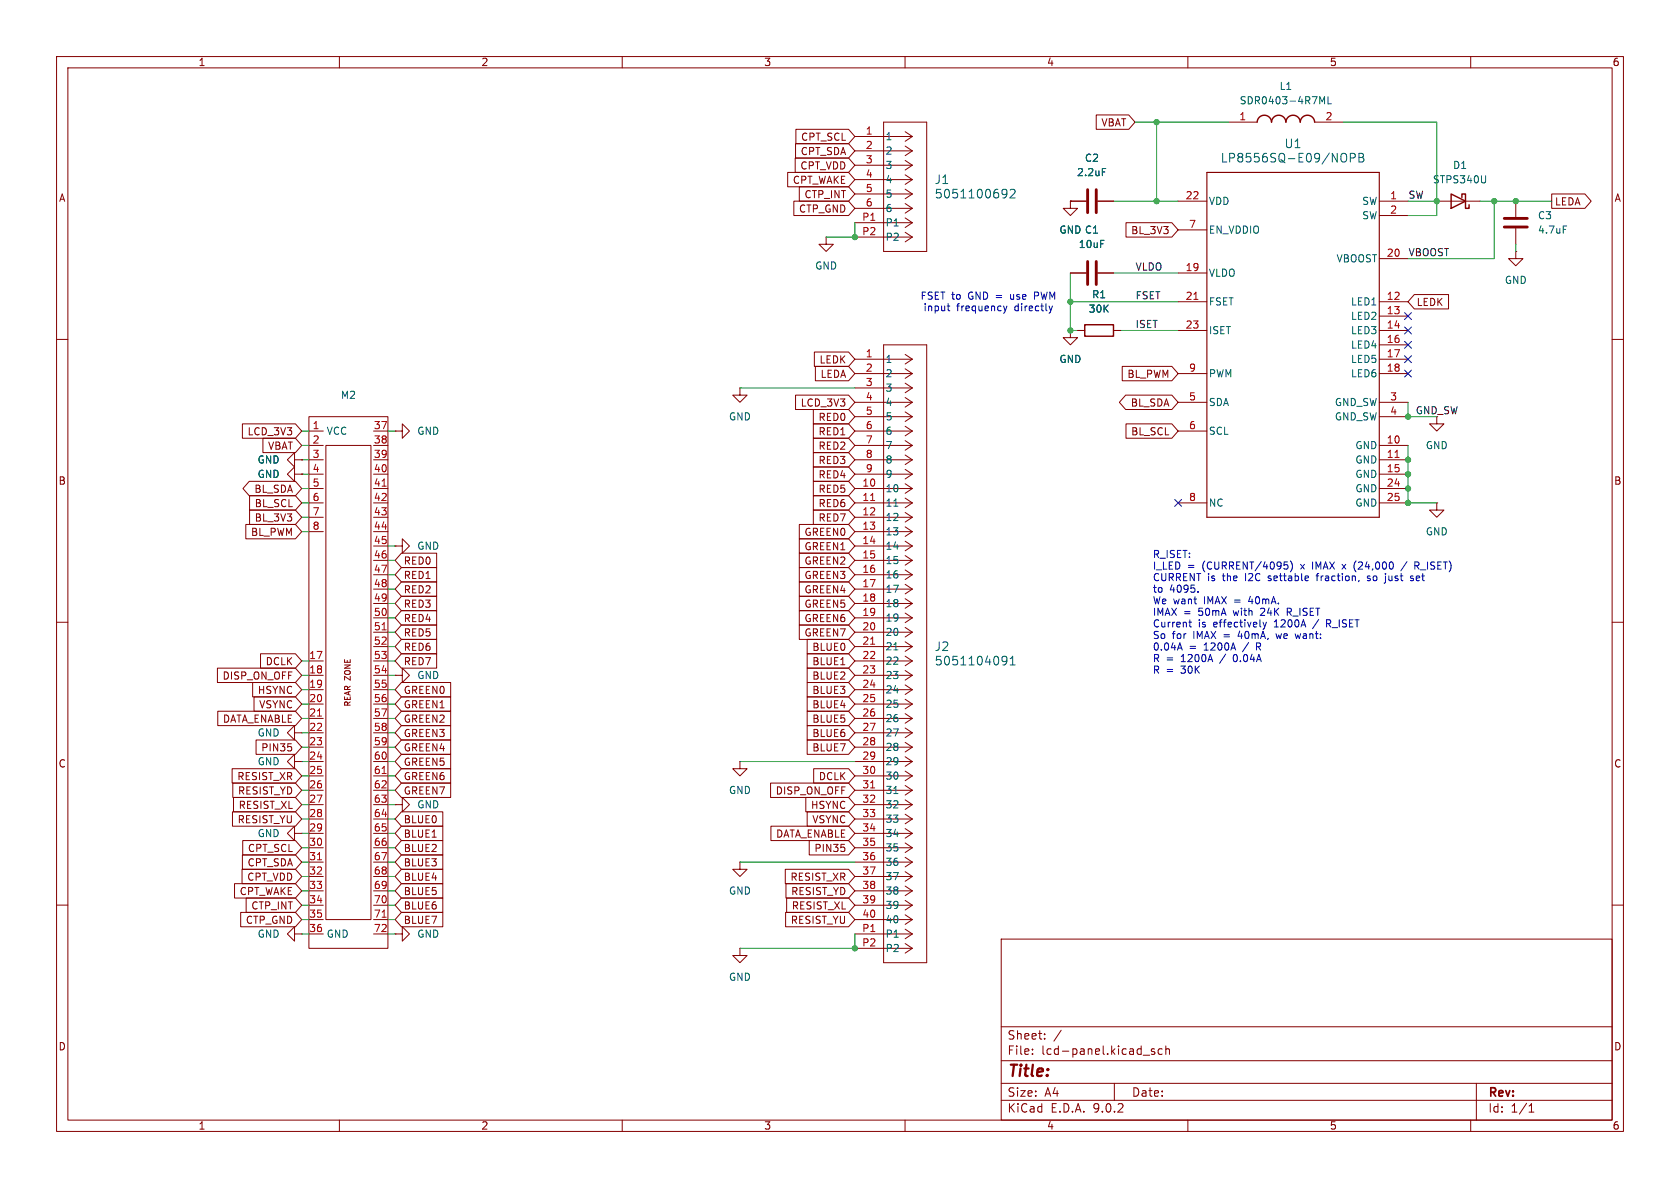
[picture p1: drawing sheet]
<svg xmlns="http://www.w3.org/2000/svg" width="297mm" height="210mm" viewBox="0 0 297 210" stroke-linecap="round" stroke-linejoin="round" font-family="sans-serif">
<g fill="none" stroke="#840000" stroke-width=".18">
<path d="M10 10h277v190h-277zM12 12h273v186h-273zM60 10v2M110 10v2M160 10v2M210 10v2M260 10v2M139.3 30.5h10.7l1.1 1.3-1.1 1.2h-10.7zM140.3 35.6h9.7l1.1 1.2-1.1 1.3h-9.7zM140.6 27.9h9.4l1.1 1.3-1.1 1.3h-9.4zM140.6 25.4h9.4l1.1 1.3-1.1 1.2h-9.4zM140.7 22.9h9.3l1.1 1.2-1.1 1.3h-9.3z"/>
<path d="M141.3 33h8.7l1.1 1.3-1.1 1.3h-8.7zM151.1 24.1h10.2M151.1 26.7h10.2M151.1 29.2h10.2M151.1 31.8h10.2M151.1 34.3h10.2M151.1 36.8h10.2M151.1 39.4h10.2M156.2 21.6h7.6v22.9h-7.6zM160 23.3l1.3 .8M160 25.8l1.3 .9M160 28.4l1.3 .8"/>
<path d="M160 30.9l1.3 .9M160 33.4l1.3 .9M160 36l1.3 .8M160 38.5l1.3 .9M161.3 24.1l-1.3 .9M161.3 26.7l-1.3 .8M161.3 29.2l-1.3 .9M161.3 31.8l-1.3 .8M161.3 34.3l-1.3 .8M161.3 36.8l-1.3 .9M161.3 39.4l-1.3 .8M189.2 35.6v1.2h1.3l-1.3 1.3-1.2-1.3h1.2"/>
<path d="M189.2 35.6h.1M189.2 35.6h2.8M193.8 20.3h5.7l1.2 1.3-1.2 1.3h-5.7zM194.1 35.6h2.7M199.1 39.4h8.1l1.1 1.2-1.1 1.3h-8.1zM208.3 35.6h5.1M217.2 21.6h5M232.4 21.6h5.1M243.8 35.6h5.1M243.8 38.1h5.1M254 35.6h7.6M268 35.6v2.8"/>
<path d="M274.3 34.3h5.9l1.1 1.3-1.1 1.2h-5.9zM146 41.9v1.3h1.3l-1.3 1.3-1.2-1.3h1.2M146 41.9h.1M151.1 41.9h10.2M160 41.1l1.3 .8M161.3 41.9l-1.3 .9M189.2 58.4v1.3h1.3l-1.3 1.3-1.2-1.3h1.2M189.2 58.4h.1M189.2 48.3h2.8M190.5 58.4h1.3M194.1 48.3h2.7M196.8 58.4h1.3"/>
<path d="M208.3 40.6h5.1M208.3 48.3h5.1M208.3 53.3h5.1M208.3 58.4h5.1M243.8 53.3h5.1M243.8 58.4h5.1M243.8 45.7h5.1M243.8 55.9h5.1M250 52.1h6.1v2.5h-6.1l-1.1-1.3zM268 44.5v1.2h1.2l-1.2 1.3-1.3-1.3h1.3M268 44.5h.1M268 40.4v2.8"/>
<path d="M10 60h2M42.9 74.9h9.3l1.1 1.3-1.1 1.3h-9.3zM46.5 77.5h5.7l1.1 1.2-1.1 1.3h-5.7zM54.6 73.7h14v93.9h-14zM54.6 76.2h2.5M54.6 78.7h2.5M57.6 78.7h8v83.9h-8zM66 76.2h2.6M66 78.7h2.6M69.8 76.2h1.3v-1.3l1.3 1.3-1.3 1.3v-1.3M69.8 76.2h.1M130.8 68.6v1.3h1.3l-1.3 1.2-1.3-1.2h1.3"/>
<path d="M130.8 68.6h.1M140.6 69.8h9.4l1.1 1.3-1.1 1.3h-9.4zM143.8 74.9h6.2l1.1 1.3-1.1 1.3h-6.2zM143.8 72.4h6.2l1.1 1.3-1.1 1.2h-6.2zM143.8 77.5h6.2l1.1 1.2-1.1 1.3h-6.2zM144 62.2h6l1.1 1.3-1.1 1.3h-6zM144.1 64.8h5.9l1.1 1.2-1.1 1.3h-5.9zM151.1 76.2h10.2M151.1 78.7h10.2M151.1 66h10.2M151.1 71.1h10.2M151.1 63.5h10.2"/>
<path d="M151.1 73.7h10.2M151.1 68.6h10.2M156.2 61h7.6v109.2h-7.6zM160 62.7l1.3 .8M160 65.2l1.3 .8M160 67.7l1.3 .9M160 70.3l1.3 .8M160 72.8l1.3 .9M160 75.4l1.3 .8M160 77.9l1.3 .8M161.3 63.5l-1.3 .8M161.3 66l-1.3 .9"/>
<path d="M161.3 68.6l-1.3 .8M161.3 71.1l-1.3 .9M161.3 73.7l-1.3 .8M161.3 76.2l-1.3 .8M161.3 78.7l-1.3 .9M198.4 64.8h8.8l1.1 1.2-1.1 1.3h-8.8zM199 69.8h8.2l1.1 1.3-1.1 1.3h-8.2l-1.1-1.3zM199.1 74.9h8.1l1.1 1.3-1.1 1.3h-8.1zM208.3 76.2h5.1M208.3 66h5.1M208.3 71.1h5.1M243.8 78.7h5.1"/>
<path d="M243.8 66h5.1M243.8 71.1h5.1M243.8 61h5.1M243.8 63.5h5.1M243.8 73.7h5.1M254 73.7v1.2h1.3l-1.3 1.3-1.3-1.3h1.3M285 60h2M43.5 92.7h8.7l1.1 1.3-1.1 1.3h-8.7zM44.1 85.1h8.1l1.1 1.3-1.1 1.2h-8.1l-1.2-1.2zM44.1 90.2h8.1l1.1 1.2-1.1 1.3h-8.1zM44.1 87.6h8.1l1.1 1.3-1.1 1.3h-8.1zM52.1 81.3v-1.3l-1.3 1.3 1.3 1.3v-1.3h1.2"/>
<path d="M52.1 83.8v-1.2l-1.3 1.2 1.3 1.3v-1.3h1.2M53.3 81.3h.1M53.3 83.8h.1M54.6 81.3h2.5M54.6 83.8h2.5M54.6 86.4h2.5M54.6 88.9h2.5M54.6 91.4h2.5M54.6 94h2.5M66 81.3h2.6M66 83.8h2.6M66 86.4h2.6"/>
<path d="M66 88.9h2.6M66 91.4h2.6M66 94h2.6M66 96.5h2.6M66 99.1h2.6M69.8 96.5h1.3v-1.2l1.3 1.2-1.3 1.3v-1.3M69.8 96.5h.1M71 97.8h6.2v2.5h-6.2l-1.2-1.2zM141.3 92.7h8.7l1.1 1.3-1.1 1.3h-8.7zM141.3 97.8h8.7l1.1 1.3-1.1 1.2h-8.7zM141.3 95.2h8.7l1.1 1.3-1.1 1.3h-8.7zM143.8 87.6h6.2l1.1 1.3-1.1 1.3h-6.2z"/>
<path d="M143.8 80h6.2l1.1 1.3-1.1 1.3h-6.2zM143.8 85.1h6.2l1.1 1.3-1.1 1.2h-6.2zM143.8 90.2h6.2l1.1 1.2-1.1 1.3h-6.2zM143.8 82.5h6.2l1.1 1.3-1.1 1.3h-6.2zM151.1 81.3h10.2M151.1 83.8h10.2M151.1 86.4h10.2M151.1 88.9h10.2M151.1 91.4h10.2M151.1 94h10.2M151.1 96.5h10.2M151.1 99.1h10.2"/>
<path d="M160 80.4l1.3 .9M160 83l1.3 .8M160 85.5l1.3 .9M160 88.1l1.3 .8M160 90.6l1.3 .8M160 93.1l1.3 .9M160 95.7l1.3 .8M160 98.2l1.3 .9M161.3 81.3l-1.3 .8M161.3 83.8l-1.3 .9M161.3 86.4l-1.3 .8M161.3 88.9l-1.3 .8"/>
<path d="M161.3 91.4l-1.3 .9M161.3 94l-1.3 .8M161.3 96.5l-1.3 .9M161.3 99.1l-1.3 .8M208.3 88.9h5.1M243.8 81.3h5.1M243.8 83.8h5.1M243.8 86.4h5.1M243.8 88.9h5.1M254 88.9v1.3h1.3l-1.3 1.2-1.3-1.2h1.3M254 88.9h.1M10 110h2"/>
<path d="M38.4 118.1h13.8l1.1 1.3-1.1 1.3h-13.8zM46.1 115.6h6.1l1.1 1.2-1.1 1.3h-6.1zM54.6 116.8h2.5M54.6 119.4h2.5M66 116.8h2.6M66 119.4h2.6M66 101.6h2.6M66 104.1h2.6M66 106.7h2.6M66 109.2h2.6M66 111.8h2.6M66 114.3h2.6"/>
<path d="M69.8 119.4h1.3v-1.3l1.3 1.3-1.3 1.3v-1.3M69.8 119.4h.1M71 102.9h6.2v2.5h-6.2l-1.2-1.3zM71 100.3h6.2v2.6h-6.2l-1.2-1.3zM71 105.4h6.2v2.6h-6.2l-1.2-1.3zM71 110.5h6.2v2.5h-6.2l-1.2-1.2zM71 113h6.2v2.6h-6.2l-1.2-1.3zM71 115.6h6.2v2.5h-6.2l-1.2-1.3zM71 107.9h6.2v2.6h-6.2l-1.2-1.3zM141.3 100.3h8.7l1.1 1.3-1.1 1.3h-8.7zM141.3 107.9h8.7l1.1 1.3-1.1 1.3h-8.7zM141.3 105.4h8.7l1.1 1.3-1.1 1.3h-8.7z"/>
<path d="M141.3 102.9h8.7l1.1 1.2-1.1 1.3h-8.7zM141.3 110.5h8.7l1.1 1.3-1.1 1.2h-8.7zM142.7 115.6h7.3l1.1 1.2-1.1 1.3h-7.3zM142.7 113h7.3l1.1 1.3-1.1 1.3h-7.3zM142.7 118.1h7.3l1.1 1.3-1.1 1.3h-7.3zM151.1 116.8h10.2M151.1 119.4h10.2M151.1 101.6h10.2M151.1 104.1h10.2M151.1 106.7h10.2M151.1 109.2h10.2M151.1 111.8h10.2"/>
<path d="M151.1 114.3h10.2M160 100.8l1.3 .8M160 103.3l1.3 .8M160 105.8l1.3 .9M160 108.4l1.3 .8M160 110.9l1.3 .9M160 113.5l1.3 .8M160 116l1.3 .8M160 118.5l1.3 .9M161.3 101.6l-1.3 .8M161.3 104.1l-1.3 .9M161.3 106.7l-1.3 .8"/>
<path d="M161.3 109.2l-1.3 .9M161.3 111.8l-1.3 .8M161.3 114.3l-1.3 .8M161.3 116.8l-1.3 .9M161.3 119.4l-1.3 .8M285 110h2M38.5 125.7h13.7l1.1 1.3-1.1 1.3h-13.7zM41 135.9h11.2l1.1 1.3-1.1 1.2h-11.2zM41.2 138.4h11l1.1 1.3-1.1 1.3h-11zM44.7 120.6h7.5l1.1 1.3-1.1 1.3h-7.5zM44.9 123.2h7.3l1.1 1.3-1.1 1.2h-7.3zM45.3 130.8h6.9l1.1 1.3-1.1 1.3h-6.9z"/>
<path d="M51.5 132.1v.5M52.1 129.5v-1.2l-1.3 1.2 1.3 1.3v-1.3h1.2M52.1 134.6v-1.2l-1.3 1.2 1.3 1.3v-1.3h1.2M53.3 129.5h.1M53.3 134.6h.1M54.6 121.9h2.5M54.6 124.5h2.5M54.6 127h2.5M54.6 129.5h2.5M54.6 132.1h2.5M54.6 134.6h2.5M54.6 137.2h2.5"/>
<path d="M54.6 139.7h2.5M66 121.9h2.6M66 124.5h2.6M66 127h2.6M66 129.5h2.6M66 132.1h2.6M66 134.6h2.6M66 137.2h2.6M66 139.7h2.6M71 133.3h8.7v2.6h-8.7l-1.2-1.3zM71 120.6h8.7v2.6h-8.7l-1.2-1.3zM71 138.4h8.7v2.6h-8.7l-1.2-1.3z"/>
<path d="M71 135.9h8.7v2.5h-8.7l-1.2-1.2zM71 128.3h8.7v2.5h-8.7l-1.2-1.3zM71 125.7h8.7v2.6h-8.7l-1.2-1.3zM71 123.2h8.7v2.5h-8.7l-1.2-1.2zM71 130.8h8.7v2.6h-8.7l-1.2-1.3zM130.8 134.6v1.3h1.3l-1.3 1.3-1.3-1.3h1.3M130.8 134.6h.1M136.2 138.4h13.8l1.1 1.3-1.1 1.3h-13.8zM142.7 128.3h7.3l1.1 1.2-1.1 1.3h-7.3zM142.7 130.8h7.3l1.1 1.3-1.1 1.3h-7.3zM142.7 123.2h7.3l1.1 1.3-1.1 1.2h-7.3zM142.7 125.7h7.3l1.1 1.3-1.1 1.3h-7.3z"/>
<path d="M142.7 120.6h7.3l1.1 1.3-1.1 1.3h-7.3zM143.8 135.9h6.2l1.1 1.3-1.1 1.2h-6.2zM151.1 121.9h10.2M151.1 124.5h10.2M151.1 127h10.2M151.1 129.5h10.2M151.1 132.1h10.2M151.1 134.6h10.2M151.1 137.2h10.2M151.1 139.7h10.2M160 121.1l1.3 .8M160 123.6l1.3 .9"/>
<path d="M160 126.2l1.3 .8M160 128.7l1.3 .8M160 131.2l1.3 .9M160 133.8l1.3 .8M160 136.3l1.3 .9M160 138.9l1.3 .8M161.3 121.9l-1.3 .9M161.3 124.5l-1.3 .8M161.3 127l-1.3 .8M161.3 129.5l-1.3 .9M161.3 132.1l-1.3 .8M161.3 134.6l-1.3 .9"/>
<path d="M161.3 137.2l-1.3 .8M161.3 139.7l-1.3 .8M41.1 143.5h11.1l1.1 1.3-1.1 1.3h-11.1zM41.3 141h10.9l1.1 1.2-1.1 1.3h-10.9zM41.5 156.2h10.7l1.1 1.3-1.1 1.3h-10.7zM42.8 153.7h9.4l1.1 1.2-1.1 1.3h-9.4zM42.9 151.1h9.3l1.1 1.3-1.1 1.3h-9.3zM42.9 148.6h9.3l1.1 1.3-1.1 1.2h-9.3zM43.5 158.7h8.7l1.1 1.3-1.1 1.3h-8.7zM52.1 147.3v-1.2l-1.3 1.2 1.3 1.3v-1.3h1.2M53.3 147.3h.1M54.6 142.2h2.5"/>
<path d="M54.6 144.8h2.5M54.6 147.3h2.5M54.6 149.9h2.5M54.6 152.4h2.5M54.6 154.9h2.5M54.6 157.5h2.5M66 142.2h2.6M66 144.8h2.6M66 147.3h2.6M66 149.9h2.6M66 152.4h2.6M66 154.9h2.6"/>
<path d="M66 157.5h2.6M69.8 142.2h1.3v-1.2l1.3 1.2-1.3 1.3v-1.3M69.8 142.2h.1M71 158.7h7.3v2.6h-7.3l-1.2-1.3zM71 153.7h7.3v2.5h-7.3l-1.2-1.3zM71 151.1h7.3v2.6h-7.3l-1.2-1.3zM71 148.6h7.3v2.5h-7.3l-1.2-1.2zM71 156.2h7.3v2.6h-7.3l-1.2-1.3zM71 143.5h7.3v2.6h-7.3l-1.2-1.3zM71 146h7.3v2.6h-7.3l-1.2-1.3zM130.8 152.4v1.3h1.3l-1.3 1.2-1.3-1.2h1.3M130.8 152.4h.1"/>
<path d="M136.3 146h13.7l1.1 1.3-1.1 1.3h-13.7zM138.8 153.7h11.2l1.1 1.2-1.1 1.3h-11.2zM138.9 156.2h11.1l1.1 1.3-1.1 1.3h-11.1zM139.1 158.7h10.9l1.1 1.3-1.1 1.3h-10.9zM142.5 141h7.5l1.1 1.2-1.1 1.3h-7.5zM142.7 143.5h7.3l1.1 1.3-1.1 1.3h-7.3zM143.1 148.6h6.9l1.1 1.3-1.1 1.2h-6.9zM149.3 149.9v.5M151.1 142.2h10.2M151.1 144.8h10.2M151.1 147.3h10.2M151.1 149.9h10.2"/>
<path d="M151.1 152.4h10.2M151.1 154.9h10.2M151.1 157.5h10.2M160 141.4l1.3 .8M160 143.9l1.3 .9M160 146.5l1.3 .8M160 149l1.3 .9M160 151.6l1.3 .8M160 154.1l1.3 .8M160 156.6l1.3 .9M160 159.2l1.3 .8M161.3 142.2l-1.3 .9"/>
<path d="M161.3 144.8l-1.3 .8M161.3 147.3l-1.3 .9M161.3 149.9l-1.3 .8M161.3 152.4l-1.3 .8M161.3 154.9l-1.3 .9M161.3 157.5l-1.3 .8M10 160h2M42.5 161.3h9.7l1.1 1.3-1.1 1.2h-9.7zM52.1 165.1v-1.3l-1.3 1.3 1.3 1.3v-1.3h1.2M53.3 165.1h.1M54.6 160h2.5M54.6 162.6h2.5"/>
<path d="M54.6 165.1h2.5M66 160h2.6M66 162.6h2.6M66 165.1h2.6M69.8 165.1h1.3v-1.3l1.3 1.3-1.3 1.3v-1.3M69.8 165.1h.1M71 161.3h7.3v2.5h-7.3l-1.2-1.2zM130.8 167.6v1.3h1.3l-1.3 1.3-1.3-1.3h1.3M130.8 167.6h.1M138.9 161.3h11.1l1.1 1.3-1.1 1.2h-11.1zM151.1 160h10.2M151.1 162.6h10.2"/>
<path d="M151.1 165.1h10.2M151.1 167.6h10.2M160 161.7l1.3 .9M160 164.3l1.3 .8M160 166.8l1.3 .8M161.3 160l-1.3 .9M161.3 162.6l-1.3 .8M161.3 165.1l-1.3 .8M161.3 167.6l-1.3 .9M177 166h108v32h-108zM285 160h2M60 198v2"/>
<path d="M110 198v2M160 198v2M177 194.5h108M177 191.5h108M177 187.5h108M177 181.5h108M182.5 186.3v.1M182.5 185.5v.1M184.7 183.6v.1M184.7 182.8v.1M187.6 182.1l-1.3 2M197 191.5v3"/>
<path d="M202.1 186.5h1.1M204.1 185.5l-.4-.1-.2 .2 .1 .2 .5 .2v.3h-.6M205.5 185.5l-.5-.1-.3 .3v.4l.2 .2h.6M206.1 185.5l.2-.1 .4 .1v.9M206.1 184.9v1.5M210 198v2M260 198v2M261 191.5v6.5M270.3 196.6h.9M270.3 195.5l.4-.4v1.5"/>
</g>
<path d="M211.1 52.9h.7M67.6 85.9h.7M153.9 88.5h.7M246.6 80.9h.7M67.6 111.3h.7M153.9 113.9h.7M56.1 126.6h.7M67.6 136.7h.7M153.9 139.3h.7M56.1 152h.7M67.6 162.1h.7" fill="none" stroke="#a90000" stroke-width=".18"/>
<path d="M222.2 21.6a1.27 1.27 0 0 1 1.3-1.2 1.27 1.27 0 0 1 1.3 1.2 1.27 1.27 0 0 1 1.3-1.2 1.27 1.27 0 0 1 1.2 1.2 1.27 1.27 0 0 1 1.3-1.2 1.27 1.27 0 0 1 1.3 1.2 1.27 1.27 0 0 1 1.2-1.2 1.27 1.27 0 0 1 1.3 1.2M256.5 34.3l2.6 1.3-2.6 1.2zM258.4 34.9v-.6h.7v2.5h.6v-.6M191.8 57.4h5v2h-5z" fill="none" stroke="#840000" stroke-width=".25"/>
<g fill="none" stroke="#006464" stroke-width=".18">
<path d="M233.3 17.1l.4 .9 .5-.9v1.3M234.8 17.1v1.3h.6M177.4 33.5l.5 .1a1.01 1.01 0 0 1-.3 1.4M178 34.1l-.3 .3h-.3M178.6 33.6l.6-.1 .2 .1 .1 .3-1 1.1h1M194.9 29.8h.6M237.7 27.1l.2 .1a.97 .97 0 0 1-.2 1.4M238.7 27.9l.7-.1 .2-.2-.1-.3-.2-.2h-.6v1.5M240.2 27.1h.6l.2 .2v.2l-.2 .3a.41 .41 0 0 1 .3 .4 .41 .41 0 0 1-.3 .4h-.6zM240.2 27.8h.6M262.6 31.1v1l-.1 .2M276.4 39.9h.6"/>
<path d="M158 89.5h.7M158 114.9h.7M177.3 116.1l.4-.1 .2 .2a1.01 1.01 0 0 1-.3 1.3h-.3M178 116.7l-.3 .3-.4-.1M178.6 117.5h.9M178.6 116.4l.4-.4v1.5M158 140.3h.7"/>
</g>
<path d="M213.4 30.5h30.4v60.9h-30.4z" fill="none" stroke="#840000" stroke-width=".2"/>
<path d="M192.3 33.5v4.1M193.8 33.5v4.1M265.9 38.6h4.1M192.3 46.2v4.1M193.8 46.2v4.1M265.9 40.1h4.1" fill="none" stroke="#840000" stroke-width=".51"/>
<g fill="none" stroke="#009600" stroke-width=".18">
<path d="M151.1 39.4v2.5h-5.1M196.8 35.6h11.5M200.7 21.6h16.5M204.5 21.6v14M237.5 21.6h16.5v16.5h-5.1M248.9 35.6h5.1M261.6 35.6h12.7M264.2 35.6v10.1h-15.3M189.2 48.3v10.1h1.3M189.2 53.3h19.1M196.8 48.3h11.5M198.1 58.4h10.2"/>
<path d="M268 43.2v1.3M53.3 76.2h1.3M53.3 78.7h1.3M68.6 76.2h1.2M130.8 68.6h20.3M248.9 71.1v2.6h5.1M248.9 78.7v10.2h5.1M53.3 86.4h1.3M53.3 88.9h1.3M53.3 83.8h1.3M53.3 81.3h1.3M53.3 91.4h1.3"/>
<path d="M53.3 94h1.3M68.6 96.5h1.2M68.6 99.1h1.2M53.3 119.4h1.3M53.3 116.8h1.3M68.6 119.4h1.2M68.6 116.8h1.2M68.6 101.6h1.2M68.6 106.7h1.2M68.6 109.2h1.2M68.6 114.3h1.2M68.6 104.1h1.2"/>
<path d="M68.6 111.8h1.2M53.3 137.2h1.3M53.3 139.7h1.3M53.3 121.9h1.3M53.3 124.5h1.3M53.3 132.1h1.3M53.3 127h1.3M53.3 134.6h1.3M53.3 129.5h1.3M68.6 137.2h1.2M68.6 139.7h1.2M68.6 121.9h1.2"/>
<path d="M68.6 124.5h1.2M68.6 132.1h1.2M68.6 127h1.2M68.6 134.6h1.2M68.6 129.5h1.2M130.8 134.6h20.3M53.3 144.8h1.3M53.3 149.9h1.3M53.3 152.4h1.3M53.3 147.3h1.3M53.3 154.9h1.3M53.3 142.2h1.3"/>
<path d="M53.3 157.5h1.3M68.6 144.8h1.2M68.6 149.9h1.2M68.6 152.4h1.2M68.6 147.3h1.2M68.6 154.9h1.2M68.6 142.2h1.2M68.6 157.5h1.2M130.8 152.4h20.3M53.3 162.6h1.3M53.3 160h1.3M53.3 165.1h1.3"/>
<path d="M68.6 162.6h1.2M68.6 160h1.2M68.6 165.1h1.2M151.1 165.1v2.5h-20.3"/>
</g>
<path d="M248.3 55.3l1.2 1.2M248.3 57.8l1.2 1.2M249.5 55.3l-1.2 1.2M249.5 57.8l-1.2 1.2M248.3 65.4l1.2 1.2M248.3 62.9l1.2 1.2M248.3 60.4l1.2 1.2M249.5 65.4l-1.2 1.2M249.5 62.9l-1.2 1.2M249.5 60.4l-1.2 1.2M207.7 88.3l1.2 1.2M208.9 88.3l-1.2 1.2" fill="none" stroke="#000084" stroke-width=".18"/>
<g fill="none" stroke="#0000c2" stroke-width=".18">
<path d="M167.4 54.1h.5M167.6 53.7v1.1l.3 .1M177.4 54.1l.3 .8M177.7 54.9l-.3 .5M178 54.1l-.3 .8M182.9 52.3h.5M183.4 51.6h-.5v1.3M185.5 54.1l.3 .8M185.8 54.9l-.2 .3M186.1 54.1l-.3 .8M227 99.3h.6M227.2 99.8h.3l.2 .3-.1 .4-.4 .1"/>
<path d="M228.1 99.2a1.46 1.46 0 0 1 0 1.9M239.7 99.2l-.3 .5M248.7 99.3l-1 1.6M208.6 113.7l.4 1.2M210.2 110h.4M210.3 109.6v1.1l.3 .1M211.8 104.6v.1M223.3 110l.3 .8M223.6 110.8l-.3 .5M223.9 110l-.3 .8M225.6 112l.2 .9M227.6 108.2h.5"/>
<path d="M228.1 107.5h-.5v1.3M229 112l.2 .9 .2-.6M232.7 101.8h.4M232.9 101.4l-.1 1.3M234.5 110.2h.5M235 109.6h-.5v1.2M239.4 100.5l.3 .5M240.3 102.6l-.1 .2M241.7 102.6l.4 .1M241.8 101.9v.3h.3M249.8 101.9l-.3-.1-.2 .2 .1 .2 .4 .1v.3h-.5M250.1 100l.6-.1 .2-.1-.1-.3-.7-.2v1.3"/>
<path d="M250.4 100l.5 .6"/>
</g>
<g fill="#009600" stroke="#009600" stroke-width=".18">
<circle cx="248.9" cy="73.7" r=".46"/>
<circle cx="264.2" cy="35.6" r=".46"/>
<circle cx="268" cy="35.6" r=".46"/>
<circle cx="248.9" cy="88.9" r=".46"/>
<circle cx="248.9" cy="86.4" r=".46"/>
<circle cx="254" cy="35.6" r=".46"/>
<circle cx="248.9" cy="81.3" r=".46"/>
<circle cx="248.9" cy="83.8" r=".46"/>
<circle cx="189.2" cy="53.3" r=".46"/>
<circle cx="204.5" cy="21.6" r=".46"/>
<circle cx="204.5" cy="35.6" r=".46"/>
<circle cx="189.2" cy="58.4" r=".46"/>
<circle cx="151.1" cy="41.9" r=".46"/>
<circle cx="151.1" cy="167.6" r=".46"/>
</g>
<text font-size="2.8" fill="#840000" x="178" y="190.9">Title:</text>
<g font-size="2.1" fill="#006464">
<text x="215.7" y="28.9">LP8556SQ-E09/NOPB</text>
<text x="227" y="26.4">U1</text>
<text x="165.2" y="32.7">J1</text>
<text x="165.2" y="35.3">5051100692</text>
<text x="165.2" y="115.3">J2</text>
<text x="165.2" y="117.8">5051104091</text>
</g>
<g font-size="2.1" fill="#840000">
<text x="178" y="184">Sheet:</text>
<text x="178" y="186.7">File:</text>
<text x="184.1" y="186.7">lcd-panel.kicad_sch</text>
<text x="178" y="196.9">KiCad</text>
<text x="178" y="194.1">Size:</text>
<text x="184.7" y="194.1">A4</text>
<text x="185.7" y="196.9">E.D.A.</text>
<text x="193.3" y="196.9">9.0.2</text>
<text x="200" y="194.1">Date:</text>
<text x="263" y="194.3">Rev:</text>
<text x="263" y="196.9">Id:</text>
<text x="267.1" y="196.9">1/1</text>
</g>
<g font-size="1.8" fill="#840000">
<text x="35" y="11.9">1</text>
<text x="85" y="11.9">2</text>
<text x="135" y="11.9">3</text>
<text x="185" y="11.9">4</text>
<text x="235" y="11.9">5</text>
<text x="285" y="11.9">6</text>
<text x="194.6" y="22.5">VBAT</text>
<text x="141.5" y="27.6">CPT_SDA</text>
<text x="141.5" y="25.1">CPT_SCL</text>
<text x="10.3" y="35.9">A</text>
<text x="140.1" y="32.7">CPT_WAKE</text>
<text x="141.4" y="30.2">CPT_VDD</text>
<text x="142.1" y="35.2">CTP_INT</text>
<text x="285.3" y="35.9">A</text>
<text x="141.2" y="37.8">CTP_GND</text>
<text x="199.9" y="41.6">BL_3V3</text>
<text x="274.8" y="36.5">LEDA</text>
<text x="250.3" y="54.3">LEDK</text>
<text x="144.8" y="64.5">LEDK</text>
<text x="145" y="67">LEDA</text>
<text x="199.2" y="67">BL_PWM</text>
<text x="43.7" y="77.2">LCD_3V3</text>
<text x="141.5" y="72.1">LCD_3V3</text>
<text x="144.6" y="77.2">RED1</text>
<text x="144.6" y="74.6">RED0</text>
<text x="199.8" y="72.1">BL_SDA</text>
<text x="199.9" y="77.2">BL_SCL</text>
<text x="47.3" y="79.7">VBAT</text>
<text x="144.6" y="82.2">RED3</text>
<text x="144.6" y="79.7">RED2</text>
<text x="10.3" y="85.9">B</text>
<text x="44.9" y="87.3">BL_SDA</text>
<text x="44.9" y="89.9">BL_SCL</text>
<text x="144.6" y="89.9">RED6</text>
<text x="144.6" y="87.3">RED5</text>
<text x="144.6" y="84.8">RED4</text>
<text x="285.3" y="85.9">B</text>
<text x="44.3" y="94.9">BL_PWM</text>
<text x="44.9" y="92.4">BL_3V3</text>
<text x="142.1" y="94.9">GREEN0</text>
<text x="144.6" y="92.4">RED7</text>
<text x="71.3" y="100">RED0</text>
<text x="142.1" y="100">GREEN2</text>
<text x="142.1" y="97.5">GREEN1</text>
<text x="71.3" y="105.1">RED2</text>
<text x="71.3" y="102.6">RED1</text>
<text x="71.3" y="107.6">RED3</text>
<text x="142.1" y="102.6">GREEN3</text>
<text x="142.1" y="107.6">GREEN5</text>
<text x="142.1" y="105.1">GREEN4</text>
<text x="71.3" y="112.7">RED5</text>
<text x="71.3" y="110.2">RED4</text>
<text x="142.1" y="110.2">GREEN6</text>
<text x="142.1" y="112.7">GREEN7</text>
<text x="46.9" y="117.8">DCLK</text>
<text x="71.3" y="115.3">RED6</text>
<text x="71.3" y="117.8">RED7</text>
<text x="143.5" y="117.8">BLUE1</text>
<text x="143.5" y="115.3">BLUE0</text>
<text x="39.2" y="120.3">DISP_ON_OFF</text>
<text x="45.5" y="122.9">HSYNC</text>
<text x="45.7" y="125.4">VSYNC</text>
<text x="71.3" y="122.9">GREEN0</text>
<text x="71.3" y="125.4">GREEN1</text>
<text x="143.5" y="125.4">BLUE4</text>
<text x="143.5" y="122.9">BLUE3</text>
<text x="143.5" y="120.3">BLUE2</text>
<text x="39.3" y="128">DATA_ENABLE</text>
<text x="71.3" y="130.5">GREEN3</text>
<text x="71.3" y="128">GREEN2</text>
<text x="143.5" y="130.5">BLUE6</text>
<text x="143.5" y="128">BLUE5</text>
<text x="10.3" y="135.9">C</text>
<text x="46.1" y="133">PIN35</text>
<text x="71.3" y="135.6">GREEN5</text>
<text x="71.3" y="133">GREEN4</text>
<text x="143.5" y="133">BLUE7</text>
<text x="285.3" y="135.9">C</text>
<text x="41.9" y="138.1">RESIST_XR</text>
<text x="42" y="140.7">RESIST_YD</text>
<text x="42.1" y="143.2">RESIST_XL</text>
<text x="71.3" y="140.7">GREEN7</text>
<text x="71.3" y="138.1">GREEN6</text>
<text x="137" y="140.7">DISP_ON_OFF</text>
<text x="143.3" y="143.2">HSYNC</text>
<text x="144.7" y="138.1">DCLK</text>
<text x="41.9" y="145.7">RESIST_YU</text>
<text x="71.3" y="145.7">BLUE0</text>
<text x="71.3" y="148.3">BLUE1</text>
<text x="137.1" y="148.3">DATA_ENABLE</text>
<text x="143.5" y="145.7">VSYNC</text>
<text x="43.6" y="155.9">CPT_VDD</text>
<text x="43.7" y="153.4">CPT_SDA</text>
<text x="43.7" y="150.8">CPT_SCL</text>
<text x="71.3" y="155.9">BLUE4</text>
<text x="71.3" y="153.4">BLUE3</text>
<text x="71.3" y="150.8">BLUE2</text>
<text x="139.6" y="155.9">RESIST_XR</text>
<text x="143.9" y="150.8">PIN35</text>
<text x="42.3" y="158.4">CPT_WAKE</text>
<text x="44.3" y="161">CTP_INT</text>
<text x="71.3" y="161">BLUE6</text>
<text x="71.3" y="158.4">BLUE5</text>
<text x="139.8" y="158.4">RESIST_YD</text>
<text x="139.9" y="161">RESIST_XL</text>
<text x="43.4" y="163.5">CTP_GND</text>
<text x="71.3" y="163.5">BLUE7</text>
<text x="139.7" y="163.5">RESIST_YU</text>
<text x="10.3" y="185.9">D</text>
<text x="285.3" y="185.9">D</text>
<text x="35" y="199.9">1</text>
<text x="85" y="199.9">2</text>
<text x="135" y="199.9">3</text>
<text x="185" y="199.9">4</text>
<text x="235" y="199.9">5</text>
<text x="285" y="199.9">6</text>
</g>
<g font-size="1.8" fill="#006464">
<text x="226.1" y="16.1">L1</text>
<text x="219.1" y="18.6">SDR0403-4R7ML</text>
<text x="156.5" y="25">1</text>
<text x="156.5" y="27.5">2</text>
<text x="191.7" y="28.8">C2</text>
<text x="156.5" y="30.1">3</text>
<text x="156.5" y="32.6">4</text>
<text x="156.5" y="35.2">5</text>
<text x="190.3" y="31.3">2.2uF</text>
<text x="253.2" y="32.6">STPS340U</text>
<text x="256.8" y="30.1">D1</text>
<text x="156.5" y="37.7">6</text>
<text x="156.5" y="40.2">P1</text>
<text x="187.2" y="41.5">GND C1</text>
<text x="213.6" y="36.4">VDD</text>
<text x="213.6" y="41.5">EN_VDDIO</text>
<text x="240.7" y="36.4">SW</text>
<text x="240.7" y="39">SW</text>
<text x="271.8" y="39">C3</text>
<text x="271.8" y="41.5">4.7uF</text>
<text x="144" y="47.9">GND</text>
<text x="156.5" y="42.8">P2</text>
<text x="190.6" y="44">10uF</text>
<text x="236.2" y="46.6">VBOOST</text>
<text x="193" y="52.9">R1</text>
<text x="213.6" y="49.1">VLDO</text>
<text x="265.9" y="50.4">GND</text>
<text x="192.4" y="55.5">30K</text>
<text x="213.6" y="54.2">FSET</text>
<text x="213.6" y="59.3">ISET</text>
<text x="238.7" y="54.2">LED1</text>
<text x="238.7" y="56.7">LED2</text>
<text x="238.7" y="59.3">LED3</text>
<text x="156.5" y="64.4">1</text>
<text x="187.2" y="64.4">GND</text>
<text x="238.7" y="61.8">LED4</text>
<text x="238.7" y="64.4">LED5</text>
<text x="60.2" y="70.7">M2</text>
<text x="156.5" y="66.9">2</text>
<text x="156.5" y="69.4">3</text>
<text x="156.5" y="72">4</text>
<text x="213.6" y="66.9">PWM</text>
<text x="213.6" y="72">SDA</text>
<text x="235.9" y="72">GND_SW</text>
<text x="238.7" y="66.9">LED6</text>
<text x="57.7" y="77.1">VCC</text>
<text x="73.7" y="77.1">GND</text>
<text x="128.8" y="74.5">GND</text>
<text x="156.5" y="74.5">5</text>
<text x="156.5" y="77.1">6</text>
<text x="213.6" y="77.1">SCL</text>
<text x="235.9" y="74.5">GND_SW</text>
<text x="45.4" y="82.1">GND</text>
<text x="156.5" y="79.6">7</text>
<text x="156.5" y="82.1">8</text>
<text x="239.5" y="79.6">GND</text>
<text x="239.5" y="82.1">GND</text>
<text x="252" y="79.6">GND</text>
<text x="45.4" y="84.7">GND</text>
<text x="156.5" y="84.7">9</text>
<text x="156.5" y="87.2">10</text>
<text x="156.5" y="89.8">11</text>
<text x="213.6" y="89.8">NC</text>
<text x="239.5" y="84.7">GND</text>
<text x="239.5" y="87.2">GND</text>
<text x="239.5" y="89.8">GND</text>
<text x="156.5" y="92.3">12</text>
<text x="156.5" y="94.8">13</text>
<text x="252" y="94.8">GND</text>
<text x="73.7" y="97.4">GND</text>
<text x="156.5" y="97.4">14</text>
<text x="156.5" y="99.9">15</text>
<text x="156.5" y="102.5">16</text>
<text x="156.5" y="105">17</text>
<text x="156.5" y="107.5">18</text>
<text x="156.5" y="110.1">19</text>
<text x="156.5" y="112.6">20</text>
<text x="156.5" y="115.2">21</text>
<text x="156.5" y="117.7">22</text>
<text x="73.7" y="120.2">GND</text>
<text x="156.5" y="120.2">23</text>
<text x="156.5" y="122.8">24</text>
<text x="156.5" y="125.3">25</text>
<text x="45.4" y="130.4">GND</text>
<text x="156.5" y="127.9">26</text>
<text x="156.5" y="130.4">27</text>
<text x="45.4" y="135.5">GND</text>
<text x="156.5" y="132.9">28</text>
<text x="156.5" y="135.5">29</text>
<text x="73.7" y="143.1">GND</text>
<text x="128.8" y="140.6">GND</text>
<text x="156.5" y="138">30</text>
<text x="156.5" y="140.6">31</text>
<text x="156.5" y="143.1">32</text>
<text x="45.4" y="148.2">GND</text>
<text x="156.5" y="145.6">33</text>
<text x="156.5" y="148.2">34</text>
<text x="156.5" y="150.7">35</text>
<text x="156.5" y="153.3">36</text>
<text x="156.5" y="155.8">37</text>
<text x="128.8" y="158.3">GND</text>
<text x="156.5" y="158.3">38</text>
<text x="156.5" y="160.9">39</text>
<text x="45.4" y="166">GND</text>
<text x="57.7" y="166">GND</text>
<text x="73.7" y="166">GND</text>
<text x="156.5" y="163.4">40</text>
<text x="156.5" y="166">P1</text>
<text x="128.8" y="173.6">GND</text>
<text x="156.5" y="168.5">P2</text>
</g>
<g font-size="1.8" fill="#a90000">
<text x="153" y="23.9">1</text>
<text x="219" y="21.3">1</text>
<text x="234.2" y="21.3">2</text>
<text x="153" y="26.4">2</text>
<text x="153" y="29">3</text>
<text x="153" y="31.5">4</text>
<text x="153" y="34">5</text>
<text x="209.5" y="35.3">22</text>
<text x="245.7" y="35.3">1</text>
<text x="152.3" y="39.1">P1</text>
<text x="152.3" y="41.7">P2</text>
<text x="153" y="36.6">6</text>
<text x="210.1" y="40.4">7</text>
<text x="245.7" y="37.8">2</text>
<text x="245.1" y="45.5">20</text>
<text x="209.5" y="48">19</text>
<text x="209.5" y="53.1">21</text>
<text x="245.1" y="53.1">12</text>
<text x="209.5" y="58.2">23</text>
<text x="245.1" y="55.6">13</text>
<text x="245.1" y="58.2">14</text>
<text x="153" y="63.2">1</text>
<text x="153" y="65.8">2</text>
<text x="210.1" y="65.8">9</text>
<text x="245.1" y="60.7">16</text>
<text x="245.1" y="63.2">17</text>
<text x="245.1" y="65.8">18</text>
<text x="153" y="68.3">3</text>
<text x="153" y="70.9">4</text>
<text x="210.1" y="70.9">5</text>
<text x="245.7" y="70.9">3</text>
<text x="55.2" y="75.9">1</text>
<text x="66" y="75.9">37</text>
<text x="153" y="73.4">5</text>
<text x="153" y="75.9">6</text>
<text x="210.1" y="75.9">6</text>
<text x="245.7" y="73.4">4</text>
<text x="55.2" y="78.5">2</text>
<text x="55.2" y="81">3</text>
<text x="55.2" y="83.6">4</text>
<text x="66" y="78.5">38</text>
<text x="66" y="81">39</text>
<text x="66" y="83.6">40</text>
<text x="153" y="78.5">7</text>
<text x="153" y="81">8</text>
<text x="153" y="83.6">9</text>
<text x="245.1" y="78.5">10</text>
<text x="245.1" y="81">11</text>
<text x="245.1" y="83.6">15</text>
<text x="55.2" y="86.1">5</text>
<text x="55.2" y="88.6">6</text>
<text x="66" y="86.1">41</text>
<text x="66" y="88.6">42</text>
<text x="152.4" y="86.1">10</text>
<text x="152.4" y="88.6">11</text>
<text x="210.1" y="88.6">8</text>
<text x="245.1" y="86.1">24</text>
<text x="245.1" y="88.6">25</text>
<text x="55.2" y="91.2">7</text>
<text x="55.2" y="93.7">8</text>
<text x="66" y="91.2">43</text>
<text x="66" y="93.7">44</text>
<text x="152.4" y="91.2">12</text>
<text x="152.4" y="93.7">13</text>
<text x="66" y="96.3">45</text>
<text x="66" y="98.8">46</text>
<text x="66" y="101.3">47</text>
<text x="152.4" y="96.3">14</text>
<text x="152.4" y="98.8">15</text>
<text x="152.4" y="101.3">16</text>
<text x="66" y="103.9">48</text>
<text x="66" y="106.4">49</text>
<text x="152.4" y="103.9">17</text>
<text x="152.4" y="106.4">18</text>
<text x="66" y="109">50</text>
<text x="66" y="111.5">51</text>
<text x="152.4" y="109">19</text>
<text x="152.4" y="111.5">20</text>
<text x="54.6" y="116.6">17</text>
<text x="54.6" y="119.1">18</text>
<text x="66" y="114">52</text>
<text x="66" y="116.6">53</text>
<text x="66" y="119.1">54</text>
<text x="152.4" y="114">21</text>
<text x="152.4" y="116.6">22</text>
<text x="152.4" y="119.1">23</text>
<text x="54.6" y="121.7">19</text>
<text x="54.6" y="124.2">20</text>
<text x="66" y="121.7">55</text>
<text x="66" y="124.2">56</text>
<text x="152.4" y="121.7">24</text>
<text x="152.4" y="124.2">25</text>
<text x="54.6" y="126.7">21</text>
<text x="54.6" y="129.3">22</text>
<text x="54.6" y="131.8">23</text>
<text x="66" y="126.7">57</text>
<text x="66" y="129.3">58</text>
<text x="66" y="131.8">59</text>
<text x="152.4" y="126.7">26</text>
<text x="152.4" y="129.3">27</text>
<text x="152.4" y="131.8">28</text>
<text x="54.6" y="134.4">24</text>
<text x="54.6" y="136.9">25</text>
<text x="66" y="134.4">60</text>
<text x="66" y="136.9">61</text>
<text x="152.4" y="134.4">29</text>
<text x="152.4" y="136.9">30</text>
<text x="54.6" y="139.4">26</text>
<text x="54.6" y="142">27</text>
<text x="66" y="139.4">62</text>
<text x="66" y="142">63</text>
<text x="152.4" y="139.4">31</text>
<text x="152.4" y="142">32</text>
<text x="54.6" y="144.5">28</text>
<text x="54.6" y="147.1">29</text>
<text x="54.6" y="149.6">30</text>
<text x="66" y="144.5">64</text>
<text x="66" y="147.1">65</text>
<text x="66" y="149.6">66</text>
<text x="152.4" y="144.5">33</text>
<text x="152.4" y="147.1">34</text>
<text x="152.4" y="149.6">35</text>
<text x="54.6" y="152.1">31</text>
<text x="54.6" y="154.7">32</text>
<text x="66" y="152.1">67</text>
<text x="66" y="154.7">68</text>
<text x="152.4" y="152.1">36</text>
<text x="152.4" y="154.7">37</text>
<text x="54.6" y="157.2">33</text>
<text x="54.6" y="159.8">34</text>
<text x="66" y="157.2">69</text>
<text x="66" y="159.8">70</text>
<text x="152.4" y="157.2">38</text>
<text x="152.4" y="159.8">39</text>
<text x="54.6" y="162.3">35</text>
<text x="54.6" y="164.8">36</text>
<text x="66" y="162.3">71</text>
<text x="66" y="164.8">72</text>
<text x="152.3" y="164.8">P1</text>
<text x="152.3" y="167.4">P2</text>
<text x="152.4" y="162.3">40</text>
</g>
<g font-size="1.8" fill="#0f0f0f">
<text x="248.9" y="35.2">SW</text>
<text x="200.7" y="47.9">VLDO</text>
<text x="248.9" y="45.4">VBOOST</text>
<text x="200.7" y="53">FSET</text>
<text x="200.7" y="58.1">ISET</text>
<text x="250.2" y="73.3">GND_SW</text>
</g>
<g font-size="1.8" fill="#0000c2">
<text x="162.6" y="53.2">FSET to</text>
<text x="171.3" y="53.2">GND =</text>
<text x="179.1" y="53.2">use</text>
<text x="183.5" y="53.2">PWM</text>
<text x="163.2" y="55.2">input</text>
<text x="169.1" y="55.2">frequency</text>
<text x="179.5" y="55.2">directly</text>
<text x="203.7" y="98.8">R_ISET:</text>
<text x="203.7" y="100.9">I_LED</text>
<text x="209.9" y="100.9">=</text>
<text x="212.6" y="100.9">(CURRENT/4095)</text>
<text x="230.3" y="100.9">x</text>
<text x="232.5" y="100.9">IMAX x</text>
<text x="240.2" y="100.9">(24,000</text>
<text x="251.4" y="100.9">R_ISET)</text>
<text x="203.7" y="102.9">CURRENT is</text>
<text x="203.7" y="105">to</text>
<text x="203.7" y="107">We want</text>
<text x="206.8" y="105">4095.</text>
<text x="212.9" y="107">IMAX =</text>
<text x="216.3" y="102.9">the</text>
<text x="220.4" y="102.9">I2C</text>
<text x="221.2" y="107">40mA.</text>
<text x="224.7" y="102.9">settable</text>
<text x="233.4" y="102.9">fraction,</text>
<text x="242.6" y="102.9">so</text>
<text x="246" y="102.9">just</text>
<text x="250.6" y="102.9">set</text>
<text x="203.7" y="109.1">IMAX =</text>
<text x="203.7" y="111.1">Current</text>
<text x="203.7" y="113.2">So</text>
<text x="207.2" y="113.2">for</text>
<text x="211.1" y="113.2">IMAX =</text>
<text x="211.8" y="111.1">is</text>
<text x="212" y="109.1">50mA</text>
<text x="214.6" y="111.1">effectively</text>
<text x="218.3" y="109.1">with</text>
<text x="219.3" y="113.2">40mA,</text>
<text x="223.3" y="109.1">24K</text>
<text x="225.5" y="111.1">1200A</text>
<text x="226.3" y="113.2">we</text>
<text x="228.2" y="109.1">R_ISET</text>
<text x="229.9" y="113.2">want:</text>
<text x="232.6" y="111.1">/</text>
<text x="235.1" y="111.1">R_ISET</text>
<text x="203.7" y="115.2">0.04A</text>
<text x="203.7" y="117.3">R =</text>
<text x="203.7" y="119.3">R =</text>
<text x="208.9" y="117.3">1200A</text>
<text x="208.9" y="119.3">30K</text>
<text x="210.2" y="115.2">=</text>
<text x="212.9" y="115.2">1200A</text>
<text x="216" y="117.3">/</text>
<text x="218.5" y="117.3">0.04A</text>
<text x="220" y="115.2">/</text>
<text x="222.5" y="115.2">R</text>
</g>
<text font-size="1.4" fill="#840000" x="62.2" y="125" transform="rotate(-90 62.2 125)">REAR ZONE</text>
</svg>
